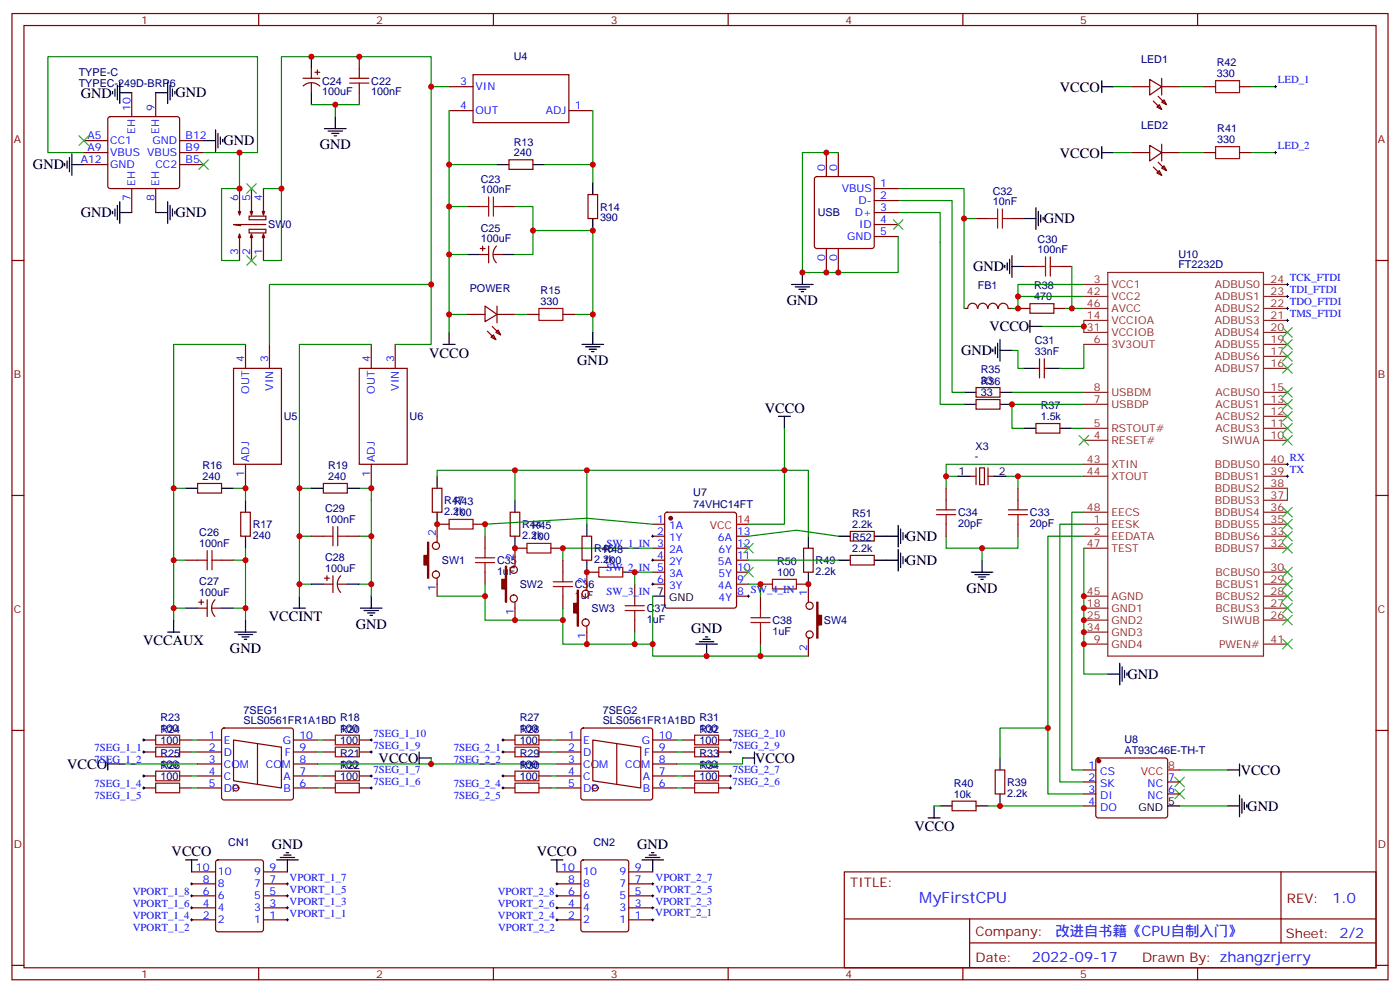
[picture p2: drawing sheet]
<svg xmlns="http://www.w3.org/2000/svg" width="412mm" height="292mm" viewBox="0 0 412 292" stroke-linecap="round" stroke-linejoin="round" font-family="sans-serif">
<g fill="none" stroke="#870000" stroke-width=".35">
<path d="M3.5 4h405.4v284.3h-405.4zM7.1 7.5h398.2v277.3h-398.2zM76.2 4v3.5M105.8 16.7v3.5M145.3 4v3.5M214.5 4v3.5M283.6 4v3.5M352.8 4v3.5M32 34.5l.5-.2h19.7l.5 .2 .2 .5v19.8l-.2 .5-.5 .2h-19.7l-.5-.2-.3-.5v-19.8zM38.8 27.3v7M45.9 27.3v7M89.3 23h4.9"/>
<path d="M89.3 25.3a3.5 3.5 0 0 1 4.9 0M91.7 20.2v2.8M91.7 24.4v2.9M92.8 21.3h1.4M93.5 20.6v1.4M105.8 27.3v3.5M132.3 32.6h7M132.3 25.5h7M139.3 22h28.3v14.1h-28.3zM167.6 32.6h7M333.4 25.5h5.3M338.7 23.4l3.5 2.1-3.5 2.5z"/>
<path d="M339.7 29.7l2.5 2.5M340.8 31.5l.7-.7 .7 1.4zM341.1 28.3l2.5 2.5M342.2 30.1l.7-.7 .7 1.4zM342.2 25.5h5.3M342.2 23v5M354.5 25.5h3.6M365.1 25.5h3.6M24.7 41.4h7M24.7 44.9h7M24.7 48.4h7M38.8 55.5v7"/>
<path d="M45.9 55.5v7M52.9 41.4h7.1M52.9 44.9h7.1M52.9 48.4h7.1M70.6 55.5v7.8l-.4-1.1M74.1 55.5v7.8l-.4-1.1M77.6 55.5v7.8l-.3-1.1M149.9 47h7.1v2.8h-7.1zM173.2 57.3h2.8v7h-2.8zM240.1 52.2l.5-.2h16.2l.5 .2 .2 .5v19.7l-.2 .5-.5 .2h-16.2l-.5-.2-.2-.5v-19.7zM243.4 44.9v7.1M246.9 44.9v7.1"/>
<path d="M257.5 55.5h7.1M257.5 59h7.1M333.4 44.9h5.3M338.7 42.8l3.5 2.1-3.5 2.5zM339.7 49.1l2.5 2.5M340.8 50.9l.7-.7 .7 1.4zM341.1 47.7l2.5 2.5M342.2 49.5l.7-.7 .7 1.4zM342.2 44.9h5.3M342.2 42.4v5M354.5 44.9h3.6M365.1 44.9h3.6"/>
<path d="M3.5 76.7h3.6M70.2 70l.4-1.1v7.8M70.6 68.9l.3 1.1M70.9 62.2l-.3 1.1M73.4 63.6h4.9v1.1h-4.9zM73.4 67.5h4.9v1h-4.9zM73.7 70l.4-1.1v7.8M74.1 68.9l.3 1.1M74.4 62.2l-.3 1.1M77.3 70l.3-1.1v7.8M77.6 68.9l.4 1.1M78 62.2l-.4 1.1"/>
<path d="M78.3 66.1h-9.5l2.1 .3M137.6 60.8h3.5M141.1 74.9h2.8M141.5 73.1h1.4M142.2 72.4v1.4M143.9 72.4v5M145.3 74.9h2.9M146.2 72.4a3.5 3.5 0 0 0 0 4.9M148.2 60.8h3.5M243.4 73.1v7.1M246.9 73.1v7.1M257.5 62.5h7.1"/>
<path d="M257.5 66.1h7.1M257.5 69.6h7.1M287.5 64.3h3.5M298.1 64.3h3.5M301.6 78.4h3.6M312.2 78.4h3.5M405.3 76.7h3.6M137.6 92.5h5.3M142.9 90.1l3.5 2.4-3.5 2.2zM143.6 97.5l2.4 2.4M144.6 99.2l.7-.7 .7 1.4zM145 96.1l2.5 2.4"/>
<path d="M146.4 92.5h5.3M146.4 90.1v4.9M146.8 97.1l.7 1.4-1.5-.7zM155.2 92.5h3.5M165.8 92.5h3.5M284 90.8h1M285.1 90.7a1.41 1.41 0 0 1 1.4-1.5 1.41 1.41 0 0 1 1.4 1.5M288.1 90.7a1.41 1.41 0 0 1 1.4-1.5 1.41 1.41 0 0 1 1.4 1.5M291.1 90.7a1.41 1.41 0 0 1 1.4-1.5 1.41 1.41 0 0 1 1.4 1.5M294.1 90.7a1.41 1.41 0 0 1 1.4-1.5 1.41 1.41 0 0 1 1.4 1.5M297 90.8h1.1M299.9 90.8h3.5"/>
<path d="M310.4 90.8h3.6M68.8 108.4h14.1v28.2h-14.1zM72.3 101.4v7M79.4 101.4v7M105.8 108.4h14.1v28.2h-14.1zM109.4 101.4v7M116.4 101.4v7M287.5 114.1h7.1v2.8h-7.1zM287.5 117.6h7.1v2.8h-7.1zM305.2 108.4h1M306.2 105.6v5.6M307.6 105.6v5.6"/>
<path d="M307.6 108.4h1.1M72.3 136.6v7.1M109.4 136.6v7.1M288.6 137.7h1.4v4.9h-1.4zM305.2 124.6h7v2.9h-7zM3.5 145.8h3.6M58.2 142.3h7.1v2.8h-7.1zM70.9 150.7h2.8v7.1h-2.8zM91.7 157.8h3.5M95.2 142.3h7.1v2.8h-7.1zM102.3 157.8h3.5M127.4 143.7h2.8v7h-2.8z"/>
<path d="M132.3 154.3h-3.5v5.3M139.3 154.3h3.6M142.9 157.8v3.5M150.3 150.7h2.8v7.1h-2.8zM171.4 157.8h2.9v7.1h-2.9zM192.3 157.8h3.5M192.3 154.3h3.5M196 150.9l.5-.2h19.8l.5 .2 .2 .5v26.9l-.3 .5-.4 .2h-19.8l-.5-.3-.2-.4v-26.9zM217 157.8h3.5M250.5 156.4h7v2.8h-7zM278.7 143.7v3.5M278.7 154.3v3.5"/>
<path d="M299.9 143.7v3.5M299.9 154.3v3.5M405.3 145.8h3.6M54.7 164.9h3.5M58.2 179h2.8M58.6 177.2h1.4M59.3 176.5v1.4M61 176.5v4.9M62.4 179h2.9M63.3 176.5a3.5 3.5 0 0 0 0 4.9M65.3 164.9h3.5M95.2 171.9h2.9"/>
<path d="M95.6 170.1h1.4M96.3 169.4v1.5M98.1 169.4v5M99.5 171.9h2.8M100.4 169.4a3.5 3.5 0 0 0-.1 4.9M128.8 170.1v5.3M142.9 168.4v3.5M151.7 177.2v5.3M155.2 161.3h-3.5v5.3M162.3 161.3h3.5M165.8 164.9v3.5M165.8 175.4v3.6"/>
<path d="M176.4 168.4h-3.5v5.3M183.4 168.4h3.6M187 171.9v3.5M192.3 164.9h3.5M192.3 171.9h3.5M192.3 161.3h3.5M192.3 168.4h3.5M217 164.9h3.5M217 171.9h3.5M217 161.3h3.5M217 168.4h3.5M217 175.4h3.5"/>
<path d="M224 171.9h3.5M224 175.4v3.6M234.6 171.9h3.5v5.3M236.7 161.3h2.8v7.1h-2.8zM250.5 163.4h7v2.9h-7zM172.9 184.3v5.2M187 182.5v3.5M224 186v3.5M238.1 187.8v5.3M3.5 214.9h3.6M42.3 217.8h3.6M52.9 217.8h3.5"/>
<path d="M58.2 217.8h7.1M65.5 214.4l.5-.2h19.7l.5 .2 .2 .5v19.8l-.2 .5-.5 .2h-19.7l-.5-.2-.2-.5v-19.8zM68.8 217.8l14.1 2.1v12l-14.1-2.1zM75.8 218.8v12M86.4 217.8h7.1M95.2 217.8h3.6M105.8 217.8h3.6M148.2 217.8h3.5M158.7 217.8h3.6M164 217.8h7.1M171.3 214.4l.5-.2h19.8l.5 .2 .2 .5v19.8l-.3 .5-.4 .2h-19.8l-.5-.2-.2-.5v-19.8zM174.6 217.8l14.1 2.1v12l-14.1-2.1z"/>
<path d="M181.7 218.8v12M192.3 217.8h7M201.1 217.8h3.5M211.7 217.8h3.5M405.3 214.9h3.6M42.3 221.3h3.6M42.3 228.4h3.6M42.3 231.9h3.6M52.9 221.3h3.5M52.9 228.4h3.5M52.9 231.9h3.5M58.2 221.3h7.1"/>
<path d="M58.2 228.4h7.1M58.2 231.9h7.1M58.2 224.8h7.1M86.4 221.3h7.1M86.4 228.4h7.1M86.4 231.9h7.1M86.4 224.8h7.1M95.2 221.3h3.6M95.2 228.4h3.6M95.2 231.9h3.6M105.8 221.3h3.6M105.8 228.4h3.6"/>
<path d="M105.8 231.9h3.6M148.2 221.3h3.5M148.2 228.4h3.5M148.2 231.9h3.5M158.7 221.3h3.6M158.7 228.4h3.6M158.7 231.9h3.6M164 221.3h7.1M164 228.4h7.1M164 231.9h7.1M164 224.8h7.1M192.3 221.3h7"/>
<path d="M192.3 228.4h7M192.3 231.9h7M192.3 224.8h7M201.1 221.3h3.5M201.1 228.4h3.5M201.1 231.9h3.5M211.7 221.3h3.5M211.7 228.4h3.5M211.7 231.9h3.5M280.5 235.8h7v2.8h-7zM293.2 226.6h2.8v7h-2.8zM319.3 226.6h3.5"/>
<path d="M319.3 230.1h3.5M319.3 233.6h3.5M319.3 237.2h3.5M323 223.3l.5-.2h19.8l.5 .2 .2 .5v16.2l-.3 .5-.4 .2h-19.8l-.5-.2-.2-.5v-16.2zM344 230.1h3.5M344 233.6h3.5M56.4 256.6h7.1M63.7 253.3l.5-.3h12.7l.7 .5v20l-.5 .7h-12.9l-.6-.4-.1-20zM77.6 256.6h7.1M164 256.6h7.1M171.3 253.3l.5-.3h12.7l.7 .5v20l-.5 .7h-12.9l-.6-.4-.1-20zM185.2 256.6h7.1"/>
<path d="M248.7 256.6h156.6v28.2h-156.6zM377.3 256.6v20.9M56.4 270.7h7.1M56.4 267.2h7.1M56.4 263.6h7.1M56.4 260.1h7.1M77.6 270.7h7.1M77.6 267.2h7.1M77.6 263.6h7.1M77.6 260.1h7.1M164 270.7h7.1M164 267.2h7.1"/>
<path d="M164 263.6h7.1M164 260.1h7.1M185.2 270.7h7.1M185.2 267.2h7.1M185.2 263.6h7.1M185.2 260.1h7.1M248.7 270.4h156.5M285.6 277.5h119.6M285.6 270.4v14.1M3.5 284.1h3.6M76.2 284.8v3.5M145.3 284.8v3.5"/>
<path d="M214.5 284.8v3.5M283.6 284.8v3.5M352.8 284.8v3.5M405.3 284.1h3.6"/>
<circle cx="128.4" cy="160.6" r="1.06"/>
<circle cx="128.4" cy="169.1" r="1.06"/>
<circle cx="151.3" cy="176.1" r="1.06"/>
<circle cx="151.3" cy="167.7" r="1.06"/>
<circle cx="172.5" cy="174.7" r="1.06"/>
<circle cx="238.5" cy="178.3" r="1.06"/>
<circle cx="172.5" cy="183.2" r="1.06"/>
<circle cx="238.5" cy="186.7" r="1.06"/>
<circle cx="69.5" cy="231.9" r=".88"/>
<circle cx="175.3" cy="231.9" r=".88"/>
</g>
<g fill="none" stroke="#3c3" stroke-width=".35">
<path d="M23.3 40l2.8 2.8M26.1 40l-2.8 2.8M58.6 47l2.8 2.8M61.4 47l-2.8 2.8M72.7 54.1l2.8 2.8M75.5 54.1l-2.8 2.8M72.7 75.2l2.8 2.9M75.5 75.2l-2.8 2.9M263.2 64.7l2.8 2.8M266 64.7l-2.8 2.8M377.8 99.9l2.8 2.9M377.8 96.4l2.8 2.8"/>
<path d="M380.6 99.9l-2.8 2.9M380.6 96.4l-2.8 2.8M377.8 103.5l2.8 2.8M377.8 107l2.8 2.8M377.8 114.1l2.8 2.8M377.8 117.6l2.8 2.8M380.6 103.5l-2.8 2.8M380.6 107l-2.8 2.8M380.6 114.1l-2.8 2.8M380.6 117.6l-2.8 2.8M317.9 128.2l2.8 2.8M320.7 128.2l-2.8 2.8"/>
<path d="M377.8 121.1l2.8 2.8M377.8 124.6l2.8 2.9M377.8 128.2l2.8 2.8M380.6 121.1l-2.8 2.8M380.6 124.6l-2.8 2.9M380.6 128.2l-2.8 2.8M219.1 159.9l2.8 2.8M221.9 159.9l-2.8 2.8M377.8 149.3l2.8 2.9M377.8 152.9l2.8 2.8M377.8 156.4l2.8 2.8M377.8 159.9l2.8 2.8"/>
<path d="M380.6 149.3l-2.8 2.9M380.6 152.9l-2.8 2.8M380.6 156.4l-2.8 2.8M380.6 159.9l-2.8 2.8M219.1 167l2.8 2.8M221.9 167l-2.8 2.8M377.8 167l2.8 2.8M377.8 170.5l2.8 2.8M377.8 174l2.8 2.8M377.8 177.6l2.8 2.8M380.6 167l-2.8 2.8M380.6 170.5l-2.8 2.8"/>
<path d="M380.6 174l-2.8 2.8M380.6 177.6l-2.8 2.8M377.8 181.1l2.8 2.8M377.8 188.1l2.8 2.9M380.6 181.1l-2.8 2.8M380.6 188.1l-2.8 2.9M346.1 228.7l2.8 2.8M346.1 232.2l2.8 2.9M348.9 228.7l-2.8 2.8M348.9 232.2l-2.8 2.9"/>
</g>
<g fill="none" stroke="#000" stroke-width=".35">
<path d="M91.7 16.7v3.5M33.2 26.9v.7M33.9 26.2v2.1M34.6 25.2v4.2M35.3 24.1v6.3M35.3 27.3h3.5M45.9 27.3h3.5M49.4 24.1v6.3M50.1 25.2v4.2M50.8 26.2v2.1M51.5 26.9v.7M63.5 38.2v6.4"/>
<path d="M64.2 39.3v4.2M91.7 27.3v3.5M95.6 37.9h6.4M96.7 38.6h4.2M97.7 39.3h2.1M98.4 40h.7M98.8 34.3v3.6M324.6 23.7v3.6M324.6 25.5h3.5M19 48.1v.7M19.8 47.4v2.1M20.5 46.3v4.3"/>
<path d="M21.2 48.4h3.5M21.2 45.3v6.3M35.3 59.4v6.3M49.4 59.4v6.3M60 41.4h3.5M64.9 40.3v2.1M65.6 41v.7M146.4 48.4h3.5M157 48.4h3.5M174.6 53.7v3.6M324.6 44.9h3.5M324.6 43.1v3.6"/>
<path d="M33.2 62.2v.7M33.9 61.5v2.1M34.6 60.4v4.3M35.3 62.5h3.5M45.9 62.5h3.5M50.1 60.4v4.3M50.8 61.5v2.1M51.5 62.2v.7M137.6 74.9h3.5M148.2 74.9h3.5M174.6 64.3v3.5M296 78.1v.7"/>
<path d="M296.7 77.4v2.1M297.4 76.3v4.2M298.1 78.4h3.5M298.1 75.2v6.4M301.6 64.3h3.6M305.2 61.1v6.4M305.9 62.2v4.2M306.6 63.3v2.1M307.3 64v.7M132.3 97.8v3.6M174.6 97.8v3.6M233.2 83.7h6.3"/>
<path d="M234.2 84.4h4.3M235.3 85.1h2.1M236 85.8h.7M236.4 80.2v3.5M294.6 99.9v6.4M303.4 96.1h3.5M303.4 94.3v3.5M130.5 101.4h3.6M171.4 101.4h6.4M172.5 102.1h4.2M173.6 102.8h2.1M174.3 103.5h.7"/>
<path d="M284 115.5h3.5M284 119h3.5M292.5 102.8v.7M293.2 102.1v2.1M293.9 101v4.2M294.6 115.5h3.5M294.6 119h3.5M294.6 103.1h3.5M301.6 108.4h3.6M308.7 108.4h3.5M229.3 122.5h3.5M231.1 122.5v3.5"/>
<path d="M301.6 126h3.6M312.2 126h3.5M54.7 143.7h3.5M65.3 143.7h3.5M72.3 147.2v3.5M72.3 157.8v3.5M91.7 143.7h3.5M102.3 143.7h3.5M128.8 140.2v3.5M128.8 150.7v3.6M151.7 147.2v3.5M151.7 157.8v3.5"/>
<path d="M172.9 154.3v3.5M238.1 157.8v3.5M246.9 157.8h3.6M257.5 157.8h7.1M264.6 154.6v6.4M265.3 155.7v4.2M266 156.7v2.2M266.7 157.4v.8M282.2 140.2h3.6M292.8 140.2h3.5M54.7 179h3.5M65.3 179h3.5"/>
<path d="M86.4 179h3.6M88.2 175.4v3.6M91.7 171.9h3.5M102.3 171.9h3.5M106.2 179h6.3M107.2 179.7h4.3M109.4 175.4v3.6M172.9 164.9v3.5M192.3 175.4h3.5M238.1 168.4v3.5M246.9 164.9h3.6M257.5 164.9h7.1"/>
<path d="M264.6 161.7v6.3M265.3 162.7v4.3M266 163.8v2.1M266.7 164.5v.7M286.1 168.4h6.4M287.2 169.1h4.2M288.2 169.8h2.1M288.9 170.5h.7M289.3 164.9v3.5M49.4 186h3.5M51.2 182.5v3.5M69.1 186h6.4"/>
<path d="M70.2 186.7h4.2M71.3 187.4h2.1M72 188.1h.7M72.3 182.5v3.5M108.3 180.4h2.1M109 181.1h.7M205 189.5h6.3M206 188.8h4.3M207.1 188.1h2.1M207.8 187.4h.7M208.1 189.5v3.6M326.3 198.4h3.5"/>
<path d="M329.8 195.2v6.3M330.6 196.3v4.2M331.3 197.3v2.1M332 198v.7M31.7 224.8h3.6M31.7 223.1v3.5M123.5 223.1h3.5M123.5 221.3v3.5M218.7 223.1h3.5M222.2 221.3v3.5M275.2 237.2v3.5M276.9 237.2h3.6"/>
<path d="M287.5 237.2h3.5M294.6 223.1v3.5M294.6 233.6v3.6M344 237.2h3.5M361.6 237.2h3.5M361.6 226.6h3.5M365.1 224.8v3.6M365.1 234v6.3M365.8 235.1v4.2M366.5 236.1v2.1M367.2 236.8v.7M54.7 253h3.5"/>
<path d="M56.4 253v3.6M81.5 253h6.3M82.5 252.3h4.3M83.6 251.6h2.1M84.3 250.9h.7M84.7 253v3.6M162.3 253h3.5M164 253v3.6M189.1 253h6.3M190.1 252.3h4.3M191.2 251.6h2.1M191.9 250.9h.7"/>
<path d="M192.3 253v3.6M273.4 240.7h3.5"/>
</g>
<g fill="none" stroke="#008700" stroke-width=".35">
<path d="M91.7 30.8h14.1M98.8 30.8v3.5M127 25.5v75.9h-10.6M132.3 25.5h-5.3v-8.8h-44.1v38.8M132.3 32.6v59.9h5.3M174.6 32.6v15.8h-14.1M328.1 25.5h5.3M347.5 25.5h7M368.7 25.5h7M24.7 44.9h-10.6v-28.2h61.7v28.2h-5.2v10.6h-5.3v21.2h5.3M60 44.9h10.6M77.6 55.5h5.3v21.2h-5.3"/>
<path d="M132.3 48.4h14.1M174.6 48.4v5.3M246.9 44.9h-10.5v35.3h28.2v-10.6M264.6 59h15.9v56.5h3.5M264.6 55.5h19.4v35.3M328.1 44.9h5.3M347.5 44.9h7M368.7 44.9h7M132.3 60.8h5.3M132.3 74.9h5.3M151.7 60.8h5.3v14.1h-5.3M157 67.8h17.6v30"/>
<path d="M264.6 62.5h12.3v56.5h7.1M284 64.3h3.5M315.7 78.4v12.4M127 83.7h-47.6v17.7M132.3 92.5v5.3M151.7 92.5h3.5M169.3 92.5h5.3M299.9 87.2h19.4M306.9 96.1h12.4M314 90.8h5.3M319.3 83.7h-19.4v7.1h-1.8M319.3 94.3v3.5"/>
<path d="M72.3 101.4h-21.1v77.6h3.5M109.4 101.4h-21.2v70.5h3.5M298.1 103.1h1.8v5.3h1.7M298.1 115.5h21.2M319.3 119h-21.2v7h3.5M319.3 101.4v7h-7.1M151.7 138.4v8.8M172.9 138.4h-44.1v1.8M231.1 126v28.3h-10.6M315.7 126h3.6M319.3 136.6h-40.6v3.6h3.5M51.2 143.7h3.5"/>
<path d="M68.8 143.7h3.5v3.5M88.2 143.7h3.5M88.2 157.8h3.5M105.8 143.7h3.6v28.2h-3.6M105.8 157.8h3.6M172.9 154.3v-15.9h65.2v19.4M192.3 154.3l-19.4-1.8-30 1.8v3.5M220.5 157.8l14.1-1.8 12.3 1.8M278.7 157.8v3.5h21.2v-3.5M278.7 140.2v3.5M296.3 140.2h23M299.9 140.2v3.5"/>
<path d="M319.3 150.7h-3.6v75.9h3.6M319.3 154.3h-7.1v75.8h7.1M319.3 157.8h-10.6v75.8h10.6M379.2 143.7v3.5M51.2 179v3.5M51.2 164.9h3.5M68.8 164.9h3.5M72.3 161.3v17.7h-3.5M72.3 179v3.5M88.2 171.9v3.5M109.4 171.9v3.5M142.9 171.9v3.5h-14.1"/>
<path d="M142.9 175.4v7.1h22.9v-3.5M192.3 161.3h-26.5v3.6M192.3 168.4h-5.3v3.5M192.3 175.4v17.7h31.7M220.5 171.9h3.5v3.5M220.5 164.9h26.4M289.3 161.3v3.6M319.3 161.3v37.1h7M165.8 182.5v7h21.2v-3.5M187 189.5h5.3M224 189.5v3.6h14.1M56.4 217.8h1.8"/>
<path d="M93.5 217.8h1.7M162.3 217.8h1.7M199.3 217.8h1.8M308.7 214.2h-14.1v8.9M35.3 224.8h22.9M56.4 221.3h1.8M56.4 228.4h1.8M56.4 231.9h1.8M93.5 221.3h1.7M93.5 228.4h1.7M93.5 231.9h1.7M127 223.1v1.7h-33.5"/>
<path d="M127 224.8h37M162.3 221.3h1.7M162.3 228.4h1.7M162.3 231.9h1.7M199.3 221.3h1.8M199.3 228.4h1.8M199.3 231.9h1.8M218.7 223.1v1.7h-19.4M275.2 237.2h1.7M291 237.2h28.3M347.5 237.2h14.1M347.5 226.6h14.1"/>
</g>
<g fill="none" stroke="#a10000" stroke-width=".35">
<path d="M103 24.4h5.7M103 23h5.7M105.8 20.2v2.8M105.8 24.4v2.9M358.1 23.7h7v3.6h-7zM143.9 58v5.6M145.3 58v5.6M358.1 43.1h7v3.6h-7zM141.1 60.8h2.8M145.3 60.8h2.9M291 64.3h2.9M293.9 61.5v5.6"/>
<path d="M295.3 64.3h2.8M295.3 61.5v5.6M305.2 78.4h2.8M308 75.6v5.6M309.4 75.6v5.6M309.4 78.4h2.8M158.7 90.8h7.1v3.5h-7.1zM303.4 89.4h7v2.8h-7zM95.2 157.8h2.9M98.1 155v5.6M99.5 155v5.6M99.5 157.8h2.8"/>
<path d="M132.3 152.9h7v2.8h-7zM155.2 159.9h7.1v2.8h-7.1zM275.9 150h5.6M275.9 151.4h5.6M278.7 147.2v2.8M278.7 151.4v2.9M297 150h5.7M297 151.4h5.7M299.9 147.2v2.8M299.9 151.4v2.9M58.2 164.9h2.8M61 162v5.7"/>
<path d="M62.4 162v5.7M62.4 164.9h2.9M140.1 165.6h5.6M140.1 164.1h5.6M142.9 161.3v2.8M142.9 165.6v2.8M163 172.6h5.6M163 171.2h5.6M165.8 168.4v2.8M165.8 172.6v2.8M176.4 167h7v2.8h-7zM184.1 179.7h5.7"/>
<path d="M184.1 178.3h5.7M187 175.4v2.9M187 179.7v2.8M224 179v2.8M227.5 170.5h7.1v2.8h-7.1zM221.2 183.2h5.6M221.2 181.8h5.6M224 183.2v2.8M45.9 216.4h7v2.8h-7zM45.9 219.9h7v2.8h-7zM98.8 216.4h7v2.8h-7zM98.8 219.9h7v2.8h-7z"/>
<path d="M151.7 216.4h7v2.8h-7zM151.7 219.9h7v2.8h-7zM204.6 216.4h7.1v2.8h-7.1zM204.6 219.9h7.1v2.8h-7.1zM45.9 226.9h7v2.9h-7zM45.9 230.5h7v2.8h-7zM98.8 226.9h7v2.9h-7zM98.8 230.5h7v2.8h-7zM151.7 226.9h7v2.9h-7zM151.7 230.5h7v2.8h-7zM204.6 226.9h7.1v2.9h-7.1zM204.6 230.5h7.1v2.8h-7.1z"/>
</g>
<g fill="none" stroke="#000" stroke-width=".29">
<path d="M375.4 25.5h.7M375.7 25.2v.7M375.4 44.9h.7M375.7 44.6v.7M378.9 83.7h.7M378.9 87.2h.7M378.9 90.8h.7M378.9 94.3h.7M379.2 83.4v.7M379.2 86.9v.7M379.2 90.4v.7M379.2 93.9v.8"/>
<path d="M378.9 136.6h.7M379.2 136.3v.7M379.2 139.8v.7M191.9 157.8h.7M192.3 157.4v.8M378.9 140.2h.7M191.9 164.9h.7M191.9 171.9h.7M192.3 164.5v.7M192.3 171.6v.7M220.1 175.4h.7M220.5 175.1v.7"/>
<path d="M42 217.8h.7M42.3 217.4v.7M109 217.8h.7M109.4 217.4v.7M147.8 217.8h.7M148.2 217.4v.7M214.8 217.8h.7M215.2 217.4v.7M42 221.3h.7M42 228.4h.7M42 231.9h.7M42.3 220.9v.8"/>
<path d="M42.3 228v.7M42.3 231.5v.7M109 221.3h.7M109 228.4h.7M109 231.9h.7M109.4 220.9v.8M109.4 228v.7M109.4 231.5v.7M147.8 221.3h.7M147.8 228.4h.7M147.8 231.9h.7M148.2 220.9v.8"/>
<path d="M148.2 228v.7M148.2 231.5v.7M214.8 221.3h.7M214.8 228.4h.7M214.8 231.9h.7M215.2 220.9v.8M215.2 228v.7M215.2 231.5v.7M56.4 259.8v.7M84.7 259.8v.7M164 259.8v.7M192.3 259.8v.7"/>
<path d="M56.1 270.7h.7M56.1 267.2h.7M56.1 263.6h.7M56.1 260.1h.7M56.4 263.3v.7M56.4 266.8v.7M56.4 270.3v.7M84.3 270.7h.7M84.3 267.2h.7M84.3 263.6h.7M84.3 260.1h.7M84.7 263.3v.7"/>
<path d="M84.7 266.8v.7M84.7 270.3v.7M163.7 270.7h.7M163.7 267.2h.7M163.7 263.6h.7M163.7 260.1h.7M164 263.3v.7M164 266.8v.7M164 270.3v.7M191.9 270.7h.7M191.9 267.2h.7M191.9 263.6h.7"/>
<path d="M191.9 260.1h.7M192.3 263.3v.7M192.3 266.8v.7M192.3 270.3v.7"/>
</g>
<g fill="#870000" stroke="#870000" stroke-width=".35">
<path d="M125.9 159.6h.4v10.5h-.4v-3.8h-1v-2.9h1z"/>
<path d="M148.9 166.6h.3v10.6h-.3v-3.9h-1.1v-2.8h1.1z"/>
<path d="M170 173.7h.4v10.6h-.4v-3.9h-1v-2.8h1z"/>
<path d="M240.6 177.2h.3v3.9h1.1v2.8h-1.1v3.9h-.3z"/>
<circle cx="197.6" cy="152.5" r=".53"/>
<circle cx="323.7" cy="223.9" r=".53"/>
</g>
<path d="M217 154.3h3.5M344 226.6h3.5" fill="none" stroke="#f00" stroke-width=".35"/>
<g fill="none" stroke="#8c2424" stroke-width=".35">
<path d="M319.3 94.3h7M319.3 87.2h7M319.3 97.8h7M319.3 90.8h7M319.3 83.7h7M326.3 80.2h45.9v112.9h-45.9zM372.2 94.3h7M372.2 87.2h7M372.2 97.8h7M372.2 90.8h7M372.2 83.7h7M319.3 101.4h7"/>
<path d="M319.3 115.5h7M319.3 119h7M372.2 101.4h7M372.2 115.5h7M372.2 119h7M372.2 108.4h7M372.2 104.9h7M319.3 136.6h7M319.3 126h7M319.3 129.6h7M372.2 136.6h7M372.2 126h7"/>
<path d="M372.2 129.6h7M372.2 122.5h7M319.3 140.2h7M319.3 150.7h7M319.3 154.3h7M319.3 157.8h7M372.2 140.2h7M372.2 143.7h7M372.2 147.2h7M372.2 150.7h7M372.2 154.3h7M372.2 157.8h7"/>
<path d="M319.3 179h7M319.3 161.3h7M319.3 175.4h7M372.2 179h7M372.2 161.3h7M372.2 175.4h7M372.2 171.9h7M372.2 168.4h7M319.3 182.5h7M319.3 186h7M319.3 189.5h7M372.2 182.5h7"/>
<path d="M372.2 189.5h7"/>
</g>
<path d="M287.5 137.7v4.9M291 137.7v4.9M285.8 140.2h1.7M291 140.2h1.8" fill="none" stroke="#871200" stroke-width=".35"/>
<g fill="#c00">
<circle cx="70.6" cy="44.9" r=".88"/>
<circle cx="82.9" cy="55.5" r=".88"/>
<circle cx="105.8" cy="16.7" r=".88"/>
<circle cx="174.6" cy="48.4" r=".88"/>
<circle cx="91.7" cy="16.7" r=".88"/>
<circle cx="98.8" cy="30.8" r=".88"/>
<circle cx="174.6" cy="67.8" r=".88"/>
<circle cx="132.3" cy="48.4" r=".88"/>
<circle cx="132.3" cy="60.8" r=".88"/>
<circle cx="132.3" cy="74.9" r=".88"/>
<circle cx="157" cy="67.8" r=".88"/>
<circle cx="174.6" cy="92.5" r=".88"/>
<circle cx="132.3" cy="92.5" r=".88"/>
<circle cx="127" cy="25.5" r=".88"/>
<circle cx="127" cy="83.7" r=".88"/>
<circle cx="72.3" cy="143.7" r=".88"/>
<circle cx="51.2" cy="143.7" r=".88"/>
<circle cx="51.2" cy="164.9" r=".88"/>
<circle cx="72.3" cy="164.9" r=".88"/>
<circle cx="51.2" cy="179" r=".88"/>
<circle cx="72.3" cy="179" r=".88"/>
<circle cx="109.4" cy="171.9" r=".88"/>
<circle cx="88.2" cy="171.9" r=".88"/>
<circle cx="109.4" cy="157.8" r=".88"/>
<circle cx="88.2" cy="157.8" r=".88"/>
<circle cx="88.2" cy="143.7" r=".88"/>
<circle cx="109.4" cy="143.7" r=".88"/>
<circle cx="127" cy="224.8" r=".88"/>
<circle cx="298.1" cy="119" r=".88"/>
<circle cx="299.9" cy="87.2" r=".88"/>
<circle cx="299.9" cy="90.8" r=".88"/>
<circle cx="319.3" cy="96.1" r=".88"/>
<circle cx="315.7" cy="90.8" r=".88"/>
<circle cx="319.3" cy="179" r=".88"/>
<circle cx="319.3" cy="182.5" r=".88"/>
<circle cx="319.3" cy="186" r=".88"/>
<circle cx="319.3" cy="189.5" r=".88"/>
<circle cx="308.7" cy="214.2" r=".88"/>
<circle cx="294.6" cy="237.2" r=".88"/>
<circle cx="299.9" cy="140.2" r=".88"/>
<circle cx="289.3" cy="161.3" r=".88"/>
<circle cx="243.4" cy="80.2" r=".88"/>
<circle cx="243.4" cy="44.9" r=".88"/>
<circle cx="246.9" cy="80.2" r=".88"/>
<circle cx="236.4" cy="80.2" r=".88"/>
<circle cx="284" cy="64.3" r=".88"/>
<circle cx="165.8" cy="161.3" r=".88"/>
<circle cx="142.9" cy="154.3" r=".88"/>
<circle cx="128.8" cy="154.3" r=".88"/>
<circle cx="151.7" cy="161.3" r=".88"/>
<circle cx="172.9" cy="168.4" r=".88"/>
<circle cx="231.1" cy="138.4" r=".88"/>
<circle cx="172.9" cy="138.4" r=".88"/>
<circle cx="151.7" cy="138.4" r=".88"/>
<circle cx="238.1" cy="171.9" r=".88"/>
<circle cx="224" cy="171.9" r=".88"/>
<circle cx="187" cy="168.4" r=".88"/>
<circle cx="224" cy="193.1" r=".88"/>
<circle cx="187" cy="189.5" r=".88"/>
<circle cx="192.3" cy="189.5" r=".88"/>
<circle cx="165.8" cy="182.5" r=".88"/>
<circle cx="172.9" cy="189.5" r=".88"/>
<circle cx="142.9" cy="175.4" r=".88"/>
<circle cx="151.7" cy="182.5" r=".88"/>
<circle cx="208.1" cy="193.1" r=".88"/>
<circle cx="319.3" cy="175.4" r=".88"/>
<circle cx="278.7" cy="140.2" r=".88"/>
<circle cx="70.6" cy="55.5" r=".88"/>
</g>
<text font-size="4.6" fill="#00f" x="270.8" y="265.6">MyFirstCPU</text>
<g font-size="4.2">
<text x="23.8" y="28.7">GND</text>
<text x="51.7" y="28.7">GND</text>
<text x="312.2" y="27">VCCO</text>
<text x="65.8" y="42.8">GND</text>
<text x="94.2" y="43.9">GND</text>
<text x="312.2" y="46.4">VCCO</text>
<text x="9.7" y="49.9">GND</text>
<text x="23.8" y="64">GND</text>
<text x="51.7" y="64">GND</text>
<text x="307.4" y="65.7">GND</text>
<text x="286.6" y="79.8">GND</text>
<text x="231.8" y="89.7">GND</text>
<text x="291.5" y="97.5">VCCO</text>
<text x="126.4" y="105.3">VCCO</text>
<text x="170" y="107.4">GND</text>
<text x="283.1" y="104.5">GND</text>
<text x="225.3" y="121.4">VCCO</text>
<text x="266.9" y="159.2">GND</text>
<text x="266.9" y="166.3">GND</text>
<text x="284.7" y="174.4">GND</text>
<text x="79.2" y="182.9">VCCINT</text>
<text x="104.8" y="185">GND</text>
<text x="42.2" y="189.9">VCCAUX</text>
<text x="203.6" y="186.3">GND</text>
<text x="67.7" y="192.1">GND</text>
<text x="332.1" y="199.8">GND</text>
<text x="19.8" y="226.3">VCCO</text>
<text x="111.5" y="224.5">VCCO</text>
<text x="222.4" y="224.5">VCCO</text>
<text x="365.5" y="228">VCCO</text>
<text x="367.4" y="238.6">GND</text>
<text x="269.4" y="244.6">VCCO</text>
<text x="50.6" y="251.9">VCCO</text>
<text x="80.1" y="249.8">GND</text>
<text x="158.2" y="251.9">VCCO</text>
<text x="187.7" y="249.8">GND</text>
</g>
<g font-size="4.2" fill="#00f">
<text x="392.5" y="265.8">1.0</text>
<text x="310.9" y="275.4">改进自书籍《CPU自制入门》</text>
<text x="304" y="283.2">2022-09-17</text>
</g>
<g font-size="3.9" fill="#800">
<text x="250.5" y="261.2">TITLE:</text>
<text x="379.1" y="265.8">REV:</text>
<text x="287.4" y="275.4">Company:</text>
<text x="378.7" y="276">Sheet: 2/2</text>
<text x="287.4" y="283">Date:</text>
<text x="336.4" y="283.1">Drawn By: zhangzrjerry</text>
</g>
<g font-size="3.2" fill="#800">
<text x="41.6" y="7">1</text>
<text x="110.8" y="7">2</text>
<text x="179.9" y="7">3</text>
<text x="249.1" y="7">4</text>
<text x="318.2" y="7">5</text>
<text x="4.1" y="42.1">A</text>
<text x="405.9" y="42.1">A</text>
<text x="4.1" y="111.2">B</text>
<text x="405.9" y="111.2">B</text>
<text x="4.1" y="180.4">C</text>
<text x="405.9" y="180.4">C</text>
<text x="4.1" y="249.5">D</text>
<text x="405.9" y="249.5">D</text>
<text x="41.6" y="287.8">1</text>
<text x="110.8" y="287.8">2</text>
<text x="179.9" y="287.8">3</text>
<text x="249.1" y="287.8">4</text>
<text x="318.2" y="287.8">5</text>
</g>
<g font-size="3.2" fill="#000080">
<text x="151.3" y="17.8">U4</text>
<text x="23.2" y="22.3">TYPE-C</text>
<text x="336.1" y="18.6">LED1</text>
<text x="358.4" y="22.7">330</text>
<text x="358.4" y="19.3">R42</text>
<text x="23.2" y="25.5">TYPEC-249D-BRP6</text>
<text x="94.9" y="28.1">100uF</text>
<text x="94.9" y="24.9">C24</text>
<text x="109.4" y="28.1">100nF</text>
<text x="109.4" y="24.9">C22</text>
<text x="336.1" y="38">LED2</text>
<text x="358.6" y="38.7">R41</text>
<text x="151.3" y="46">240</text>
<text x="151.3" y="42.8">R13</text>
<text x="358.6" y="42.1">330</text>
<text x="141.6" y="53.8">C23</text>
<text x="141.6" y="56.9">100nF</text>
<text x="292.5" y="57.3">C32</text>
<text x="176.7" y="65.1">390</text>
<text x="176.7" y="62">R14</text>
<text x="240.9" y="63.7">USB</text>
<text x="292.5" y="60.4">10nF</text>
<text x="79" y="67.2">SW0</text>
<text x="141.6" y="71.4">100uF</text>
<text x="141.6" y="68.2">C25</text>
<text x="305.7" y="71.4">C30</text>
<text x="305.7" y="74.5">100nF</text>
<text x="347.1" y="75.8">U10</text>
<text x="347.1" y="79">FT2232D</text>
<text x="138.4" y="85.8">POWER</text>
<text x="159.2" y="89.7">330</text>
<text x="159.2" y="86.6">R15</text>
<text x="288" y="85">FB1</text>
<text x="304.6" y="88.3">470</text>
<text x="304.6" y="85">R38</text>
<text x="304.8" y="101.4">C31</text>
<text x="304.8" y="104.5">33nF</text>
<text x="288.9" y="113">33</text>
<text x="288.9" y="109.8">R35</text>
<text x="288.9" y="113.3">R36</text>
<text x="288.9" y="116.5">33</text>
<text x="83.6" y="123.7">U5</text>
<text x="120.6" y="123.7">U6</text>
<text x="306.6" y="123.6">1.5k</text>
<text x="306.6" y="120.4">R37</text>
<text x="287.1" y="135.5">-</text>
<text x="287.4" y="132.3">X3</text>
<text x="59.6" y="141.2">240</text>
<text x="59.6" y="138.1">R16</text>
<text x="96.7" y="141.2">240</text>
<text x="96.7" y="138.1">R19</text>
<text x="130.9" y="148.4">R47</text>
<text x="133.7" y="148.6">R43</text>
<text x="204.2" y="149.4">74VHC14FT</text>
<text x="204.2" y="146">U7</text>
<text x="74.4" y="155.4">R17</text>
<text x="95.8" y="153.9">100nF</text>
<text x="95.8" y="150.8">C29</text>
<text x="130.9" y="151.5">2.2k</text>
<text x="133.7" y="151.8">100</text>
<text x="153.8" y="155.4">R44</text>
<text x="156.6" y="155.7">R45</text>
<text x="251" y="155.3">2.2k</text>
<text x="251" y="152.2">R51</text>
<text x="282.2" y="155.1">20pF</text>
<text x="282.2" y="151.9">C34</text>
<text x="303.4" y="155.1">20pF</text>
<text x="303.4" y="151.9">C33</text>
<text x="58.7" y="161">100nF</text>
<text x="58.7" y="157.8">C26</text>
<text x="74.4" y="158.6">240</text>
<text x="153.8" y="158.6">2.2k</text>
<text x="156.6" y="158.9">100</text>
<text x="251" y="159.2">R52</text>
<text x="95.8" y="165.2">C28</text>
<text x="130.2" y="166.1">SW1</text>
<text x="146.4" y="166">C35</text>
<text x="175" y="165.6">2.2k</text>
<text x="175" y="162.5">R46</text>
<text x="177.8" y="165.9">100</text>
<text x="177.8" y="162.7">R48</text>
<text x="228.9" y="166.3">R50</text>
<text x="240.2" y="166">R49</text>
<text x="251" y="162.4">2.2k</text>
<text x="58.7" y="172.3">C27</text>
<text x="95.8" y="168.4">100uF</text>
<text x="146.4" y="169.1">1uF</text>
<text x="153.1" y="173.2">SW2</text>
<text x="169.3" y="173">C36</text>
<text x="228.9" y="169.4">100</text>
<text x="240.2" y="169.2">2.2k</text>
<text x="58.7" y="175.4">100uF</text>
<text x="169.3" y="176.2">1uF</text>
<text x="174.3" y="180.2">SW3</text>
<text x="190.5" y="183.3">1uF</text>
<text x="190.5" y="180.1">C37</text>
<text x="227.5" y="183.6">C38</text>
<text x="242.7" y="183.6">SW4</text>
<text x="227.5" y="186.8">1uF</text>
<text x="47.3" y="215.3">100</text>
<text x="47.3" y="212.1">R23</text>
<text x="47.3" y="215.7">R24</text>
<text x="71.7" y="213.2">SLS0561FR1A1BD</text>
<text x="71.7" y="210">7SEG1</text>
<text x="100.2" y="215.3">100</text>
<text x="100.2" y="212.1">R18</text>
<text x="100.2" y="215.7">R20</text>
<text x="153.1" y="215.3">100</text>
<text x="153.1" y="212.1">R27</text>
<text x="153.1" y="215.7">R28</text>
<text x="177.6" y="213.2">SLS0561FR1A1BD</text>
<text x="177.6" y="210">7SEG2</text>
<text x="206" y="215.3">100</text>
<text x="206" y="212.1">R31</text>
<text x="206" y="215.7">R32</text>
<text x="47.3" y="218.8">100</text>
<text x="100.2" y="218.8">100</text>
<text x="153.1" y="218.8">100</text>
<text x="206" y="218.8">100</text>
<text x="331.2" y="221.9">AT93C46E-TH-T</text>
<text x="331.2" y="218.7">U8</text>
<text x="47.3" y="225.9">100</text>
<text x="47.3" y="222.7">R25</text>
<text x="47.3" y="226.2">R26</text>
<text x="100.2" y="225.9">100</text>
<text x="100.2" y="222.7">R21</text>
<text x="100.2" y="226.2">R22</text>
<text x="153.1" y="225.9">100</text>
<text x="153.1" y="222.7">R29</text>
<text x="153.1" y="226.2">R30</text>
<text x="206" y="225.9">100</text>
<text x="206" y="222.7">R33</text>
<text x="206" y="226.2">R34</text>
<text x="47.3" y="229.4">100</text>
<text x="100.2" y="229.4">100</text>
<text x="153.1" y="229.4">100</text>
<text x="206" y="229.4">100</text>
<text x="281" y="231.6">R40</text>
<text x="296.7" y="231.3">R39</text>
<text x="281" y="234.7">10k</text>
<text x="296.7" y="234.4">2.2k</text>
<text x="67.2" y="248.9">CN1</text>
<text x="174.8" y="248.9">CN2</text>
</g>
<g font-size="3.2" fill="#00f">
<text x="135.6" y="25.2">3</text>
<text x="140.1" y="26.6">VIN</text>
<text x="376.4" y="24.5">LED_1</text>
<text x="38.5" y="32.6" transform="rotate(-90 38.5 32.6)">10</text>
<text x="45.5" y="32.6" transform="rotate(-90 45.5 32.6)">9</text>
<text x="135.6" y="32.2">4</text>
<text x="140.1" y="33.6">OUT</text>
<text x="160.8" y="33.6">ADJ</text>
<text x="169.3" y="32.2">1</text>
<text x="25.8" y="41">A5</text>
<text x="39.9" y="39.4" transform="rotate(-90 39.9 39.4)">EH</text>
<text x="46.9" y="39.4" transform="rotate(-90 46.9 39.4)">EH</text>
<text x="54.7" y="41">B12</text>
<text x="25.8" y="44.6">A9</text>
<text x="32.5" y="42.4">CC1</text>
<text x="32.5" y="46">VBUS VBUS</text>
<text x="44.9" y="42.4">GND</text>
<text x="54.7" y="44.6">B9</text>
<text x="376.4" y="43.9">LED_2</text>
<text x="23.8" y="48.1">A12</text>
<text x="32.5" y="49.5">GND</text>
<text x="45.8" y="49.5">CC2</text>
<text x="54.7" y="48.1">B5</text>
<text x="243.1" y="50.2" transform="rotate(-90 243.1 50.2)">0</text>
<text x="246.6" y="50.2" transform="rotate(-90 246.6 50.2)">0</text>
<text x="38.5" y="59.3" transform="rotate(-90 38.5 59.3)">7</text>
<text x="39.9" y="54.8" transform="rotate(-90 39.9 54.8)">EH</text>
<text x="45.5" y="59.3" transform="rotate(-90 45.5 59.3)">8</text>
<text x="46.9" y="54.8" transform="rotate(-90 46.9 54.8)">EH</text>
<text x="70.2" y="59" transform="rotate(-90 70.2 59)">6</text>
<text x="73.7" y="59" transform="rotate(-90 73.7 59)">5</text>
<text x="77.3" y="59" transform="rotate(-90 77.3 59)">4</text>
<text x="248" y="56.6">VBUS</text>
<text x="259.3" y="55.1">1</text>
<text x="259.3" y="58.7">2</text>
<text x="251.8" y="63.6">D+</text>
<text x="252.9" y="60.1">D-</text>
<text x="259.3" y="62.2">3</text>
<text x="259.3" y="65.7">4</text>
<text x="249.5" y="70.7">GND</text>
<text x="253" y="67.1">ID</text>
<text x="259.3" y="69.3">5</text>
<text x="70.2" y="75.1" transform="rotate(-90 70.2 75.1)">3</text>
<text x="73.7" y="75.1" transform="rotate(-90 73.7 75.1)">2</text>
<text x="77.3" y="75.1" transform="rotate(-90 77.3 75.1)">1</text>
<text x="243.1" y="76.9" transform="rotate(-90 243.1 76.9)">0</text>
<text x="246.6" y="76.9" transform="rotate(-90 246.6 76.9)">0</text>
<text x="72" y="106.6" transform="rotate(-90 72 106.6)">4</text>
<text x="79" y="106.6" transform="rotate(-90 79 106.6)">3</text>
<text x="109" y="106.6" transform="rotate(-90 109 106.6)">4</text>
<text x="116.1" y="106.6" transform="rotate(-90 116.1 106.6)">3</text>
<text x="73.4" y="115.9" transform="rotate(-90 73.4 115.9)">OUT</text>
<text x="80.4" y="115" transform="rotate(-90 80.4 115)">VIN</text>
<text x="110.4" y="115.9" transform="rotate(-90 110.4 115.9)">OUT</text>
<text x="117.5" y="115" transform="rotate(-90 117.5 115)">VIN</text>
<text x="73.4" y="135.9" transform="rotate(-90 73.4 135.9)">ADJ</text>
<text x="110.4" y="135.9" transform="rotate(-90 110.4 135.9)">ADJ</text>
<text x="72" y="140.4" transform="rotate(-90 72 140.4)">1</text>
<text x="109" y="140.4" transform="rotate(-90 109 140.4)">1</text>
<text x="193.6" y="153.9">1</text>
<text x="197.1" y="155.7">1A</text>
<text x="128.4" y="157.8" transform="rotate(-90 128.4 157.8)">2</text>
<text x="178.6" y="161">SW_1_IN 3</text>
<text x="193.6" y="157.4">2</text>
<text x="197.1" y="159.2">1Y</text>
<text x="211.5" y="159.2">6A</text>
<text x="217.1" y="161">12</text>
<text x="217.1" y="157.4">13</text>
<text x="151.3" y="164.9" transform="rotate(-90 151.3 164.9)">2</text>
<text x="193.6" y="164.5">4</text>
<text x="197.1" y="162.7">2A</text>
<text x="197.1" y="166.3">2Y</text>
<text x="211.5" y="166.3">5A</text>
<text x="211.7" y="162.7">6Y</text>
<text x="217.1" y="164.5">11</text>
<text x="128.4" y="173.9" transform="rotate(-90 128.4 173.9)">1</text>
<text x="172.5" y="171.9" transform="rotate(-90 172.5 171.9)">2</text>
<text x="178.6" y="168.1">SW_2_IN 5</text>
<text x="193.6" y="171.6">6</text>
<text x="197.1" y="169.8">3A</text>
<text x="197.1" y="173.3">3Y</text>
<text x="211.5" y="173.3">4A</text>
<text x="211.7" y="169.8">5Y</text>
<text x="217.1" y="171.6">9</text>
<text x="217.1" y="168">10</text>
<text x="178.6" y="175.1">SW_3_IN 7</text>
<text x="211.7" y="176.8">4Y</text>
<text x="217.1" y="175.1">8 SW_4_IN</text>
<text x="237.8" y="175.4" transform="rotate(-90 237.8 175.4)">1</text>
<text x="151.3" y="181" transform="rotate(-90 151.3 181)">1</text>
<text x="172.5" y="188" transform="rotate(-90 172.5 188)">1</text>
<text x="237.8" y="191.6" transform="rotate(-90 237.8 191.6)">2</text>
<text x="27.8" y="220.9">7SEG_1_1</text>
<text x="61.5" y="217.4">1</text>
<text x="61.5" y="220.9">2</text>
<text x="66" y="218.8">E</text>
<text x="83.3" y="218.8">G</text>
<text x="88.2" y="220.9">9</text>
<text x="88.2" y="217.4">10</text>
<text x="110" y="220.4">7SEG_1_9</text>
<text x="110" y="216.9">7SEG_1_10</text>
<text x="133.6" y="220.9">7SEG_2_1</text>
<text x="167.3" y="217.4">1</text>
<text x="167.3" y="220.9">2</text>
<text x="171.8" y="218.8">E</text>
<text x="189.1" y="218.8">G</text>
<text x="194" y="220.9">9</text>
<text x="194" y="217.4">10</text>
<text x="215.8" y="220.4">7SEG_2_9</text>
<text x="215.8" y="216.9">7SEG_2_10</text>
<text x="27.8" y="224.5">7SEG_1_2</text>
<text x="61.5" y="224.5">3</text>
<text x="66" y="222.4">D</text>
<text x="66" y="225.9">COM</text>
<text x="78.3" y="225.9">COM</text>
<text x="83.9" y="222.4">F</text>
<text x="88.2" y="224.5">8</text>
<text x="110" y="227.5">7SEG_1_7</text>
<text x="133.6" y="224.4">7SEG_2_2</text>
<text x="167.3" y="224.5">3</text>
<text x="171.8" y="222.4">D</text>
<text x="171.8" y="225.9">COM</text>
<text x="184.2" y="225.9">COM</text>
<text x="189.7" y="222.4">F</text>
<text x="194" y="224.5">8</text>
<text x="215.8" y="227.5">7SEG_2_7</text>
<text x="320.6" y="226.2">1</text>
<text x="27.8" y="231.5">7SEG_1_4</text>
<text x="61.5" y="228">4</text>
<text x="61.5" y="231.5">5</text>
<text x="66" y="229.4">C</text>
<text x="66" y="232.9">DP</text>
<text x="83.6" y="232.9">B</text>
<text x="83.6" y="229.4">A</text>
<text x="88.2" y="231.5">6</text>
<text x="88.2" y="228">7</text>
<text x="110" y="231">7SEG_1_6</text>
<text x="133.6" y="231.5">7SEG_2_4</text>
<text x="167.3" y="228">4</text>
<text x="167.3" y="231.5">5</text>
<text x="171.8" y="229.4">C</text>
<text x="171.8" y="232.9">DP</text>
<text x="189.4" y="232.9">B</text>
<text x="189.4" y="229.4">A</text>
<text x="194" y="231.5">6</text>
<text x="194" y="228">7</text>
<text x="215.8" y="231">7SEG_2_6</text>
<text x="320.6" y="229.8">2</text>
<text x="320.6" y="233.3">3</text>
<text x="324.1" y="228">CS</text>
<text x="324.1" y="231.5">SK</text>
<text x="338.1" y="231.5">NC</text>
<text x="344.1" y="233.3">6</text>
<text x="344.1" y="229.8">7</text>
<text x="27.8" y="235">7SEG_1_5</text>
<text x="133.6" y="235">7SEG_2_5</text>
<text x="320.6" y="236.8">4</text>
<text x="324.1" y="235.1">DI</text>
<text x="324.1" y="238.6">DO</text>
<text x="338.1" y="235.1">NC</text>
<text x="57.7" y="256.2">10</text>
<text x="64.2" y="257.6">10</text>
<text x="74.9" y="257.6">9</text>
<text x="79.4" y="256.2">9</text>
<text x="165.3" y="256.2">10</text>
<text x="171.8" y="257.6">10</text>
<text x="182.5" y="257.6">9</text>
<text x="187" y="256.2">9</text>
<text x="39.1" y="263.2">VPORT_1_8</text>
<text x="59.7" y="263.3">6</text>
<text x="59.7" y="259.8">8</text>
<text x="64.2" y="261.2">8</text>
<text x="74.9" y="261.2">7</text>
<text x="79.4" y="263.3">5</text>
<text x="79.4" y="259.8">7</text>
<text x="85.3" y="262.7">VPORT_1_5</text>
<text x="85.3" y="259.2">VPORT_1_7</text>
<text x="146.6" y="263.3">VPORT_2_8</text>
<text x="167.3" y="263.3">6</text>
<text x="167.3" y="259.8">8</text>
<text x="171.8" y="261.2">8</text>
<text x="182.5" y="261.2">7</text>
<text x="187" y="263.3">5</text>
<text x="187" y="259.8">7</text>
<text x="193.1" y="262.6">VPORT_2_5</text>
<text x="193.1" y="259.1">VPORT_2_7</text>
<text x="39.1" y="266.8">VPORT_1_6</text>
<text x="59.7" y="266.8">4</text>
<text x="64.2" y="268.2">4</text>
<text x="64.2" y="264.7">6</text>
<text x="74.9" y="268.2">3</text>
<text x="74.9" y="264.7">5</text>
<text x="79.4" y="266.8">3</text>
<text x="85.3" y="269.8">VPORT_1_1</text>
<text x="85.3" y="266.3">VPORT_1_3</text>
<text x="146.6" y="266.8">VPORT_2_6</text>
<text x="167.3" y="266.8">4</text>
<text x="171.8" y="268.2">4</text>
<text x="171.8" y="264.7">6</text>
<text x="182.5" y="268.2">3</text>
<text x="182.5" y="264.7">5</text>
<text x="187" y="266.8">3</text>
<text x="193" y="269.7">VPORT_2_1</text>
<text x="193.1" y="266.2">VPORT_2_3</text>
<text x="39.1" y="273.8">VPORT_1_2</text>
<text x="39.1" y="270.3">VPORT_1_4</text>
<text x="59.7" y="270.3">2</text>
<text x="64.2" y="271.7">2</text>
<text x="74.9" y="271.7">1</text>
<text x="79.4" y="270.3">1</text>
<text x="146.7" y="270.3">VPORT_2_4</text>
<text x="146.7" y="273.8">VPORT_2_2</text>
<text x="167.3" y="270.3">2</text>
<text x="171.8" y="271.7">2</text>
<text x="182.5" y="271.7">1</text>
<text x="187" y="270.3">1</text>
</g>
<g font-size="3.2" fill="#8d2323">
<text x="322.2" y="83.4">3</text>
<text x="374.3" y="83.4">24 TCK_FTDI</text>
<text x="320.2" y="86.9">42</text>
<text x="327.4" y="88.3">VCC2</text>
<text x="327.4" y="84.8">VCC1</text>
<text x="357.8" y="88.3">ADBUS1</text>
<text x="357.8" y="84.8">ADBUS0</text>
<text x="374.3" y="86.9">23 TDI_FTDI</text>
<text x="320.2" y="93.9">14</text>
<text x="320.2" y="90.4">46</text>
<text x="327.4" y="95.4">VCCIOA</text>
<text x="327.4" y="91.8">AVCC</text>
<text x="357.8" y="95.4">ADBUS3</text>
<text x="357.8" y="91.8">ADBUS2</text>
<text x="374.3" y="93.9">21 TMS_FTDI</text>
<text x="374.3" y="90.4">22 TDO_FTDI</text>
<text x="320.2" y="97.5">31</text>
<text x="322.2" y="101">6</text>
<text x="327.4" y="98.9">VCCIOB</text>
<text x="357.8" y="98.9">ADBUS4</text>
<text x="374.3" y="101">19</text>
<text x="374.3" y="97.5">20</text>
<text x="327.4" y="102.4">3V3OUT</text>
<text x="357.8" y="105.9">ADBUS6</text>
<text x="357.8" y="102.4">ADBUS5</text>
<text x="374.3" y="104.5">17</text>
<text x="357.8" y="109.5">ADBUS7</text>
<text x="374.3" y="108.1">16</text>
<text x="322.2" y="115.1">8</text>
<text x="322.2" y="118.6">7</text>
<text x="327.4" y="116.5">USBDM</text>
<text x="358.1" y="116.5">ACBUS0</text>
<text x="374.3" y="118.6">13</text>
<text x="374.3" y="115.1">15</text>
<text x="322.2" y="125.7">5</text>
<text x="327.4" y="120.1">USBDP</text>
<text x="358.1" y="123.6">ACBUS2</text>
<text x="358.1" y="120.1">ACBUS1</text>
<text x="374.3" y="122.2">12</text>
<text x="374.3" y="125.7">11</text>
<text x="322.2" y="129.2">4</text>
<text x="327.4" y="127.1">RSTOUT#</text>
<text x="327.4" y="130.6">RESET#</text>
<text x="358.1" y="127.1">ACBUS3</text>
<text x="360" y="130.6">SIWUA</text>
<text x="374.3" y="129.2">10</text>
<text x="320.2" y="136.3">43</text>
<text x="327.4" y="137.7">XTIN</text>
<text x="357.8" y="137.7">BDBUS0</text>
<text x="374.3" y="136.3">40 RX</text>
<text x="320.2" y="139.8">44</text>
<text x="327.4" y="141.2">XTOUT</text>
<text x="357.8" y="141.2">BDBUS1</text>
<text x="374.3" y="139.8">39 TX</text>
<text x="374.3" y="143.3">38</text>
<text x="357.8" y="144.7">BDBUS2</text>
<text x="357.8" y="148.3">BDBUS3</text>
<text x="374.3" y="146.9">37</text>
<text x="320.2" y="150.4">48</text>
<text x="322.2" y="153.9">1</text>
<text x="327.4" y="151.8">EECS</text>
<text x="327.4" y="155.3">EESK</text>
<text x="357.8" y="151.8">BDBUS4</text>
<text x="357.8" y="155.3">BDBUS5</text>
<text x="374.3" y="150.4">36</text>
<text x="374.3" y="153.9">35</text>
<text x="320.2" y="161">47</text>
<text x="322.2" y="157.4">2</text>
<text x="327.4" y="158.9">EEDATA</text>
<text x="357.8" y="158.9">BDBUS6</text>
<text x="374.3" y="157.4">33</text>
<text x="374.3" y="161">32</text>
<text x="327.4" y="162.4">TEST</text>
<text x="357.8" y="162.4">BDBUS7</text>
<text x="358.1" y="173">BCBUS1</text>
<text x="358.1" y="169.4">BCBUS0</text>
<text x="374.3" y="171.6">29</text>
<text x="374.3" y="168">30</text>
<text x="320.2" y="178.6">18</text>
<text x="320.2" y="175.1">45</text>
<text x="327.4" y="176.5">AGND</text>
<text x="358.1" y="176.5">BCBUS2</text>
<text x="374.3" y="178.6">27</text>
<text x="374.3" y="175.1">28</text>
<text x="320.2" y="182.1">25</text>
<text x="320.2" y="185.7">34</text>
<text x="327.4" y="180">GND1</text>
<text x="327.4" y="183.6">GND2</text>
<text x="358.1" y="180">BCBUS3</text>
<text x="360" y="183.6">SIWUB</text>
<text x="374.3" y="182.1">26</text>
<text x="322.2" y="189.2">9</text>
<text x="327.4" y="187.1">GND3</text>
<text x="327.4" y="190.6">GND4</text>
<text x="359.1" y="190.6">PWEN#</text>
<text x="374.3" y="189.2">41</text>
</g>
<g font-size="3.2">
<text x="282.3" y="139.8">1</text>
<text x="294.2" y="139.8">2</text>
<text x="197.1" y="176.8">GND</text>
<text x="335.4" y="238.6">GND</text>
<text x="344.1" y="236.8">5</text>
</g>
<g font-size="3.2" fill="#f00">
<text x="209.1" y="155.7">VCC</text>
<text x="217.1" y="153.9">14</text>
<text x="344.1" y="226.2">8</text>
<text x="336.1" y="228">VCC</text>
</g>
</svg>
